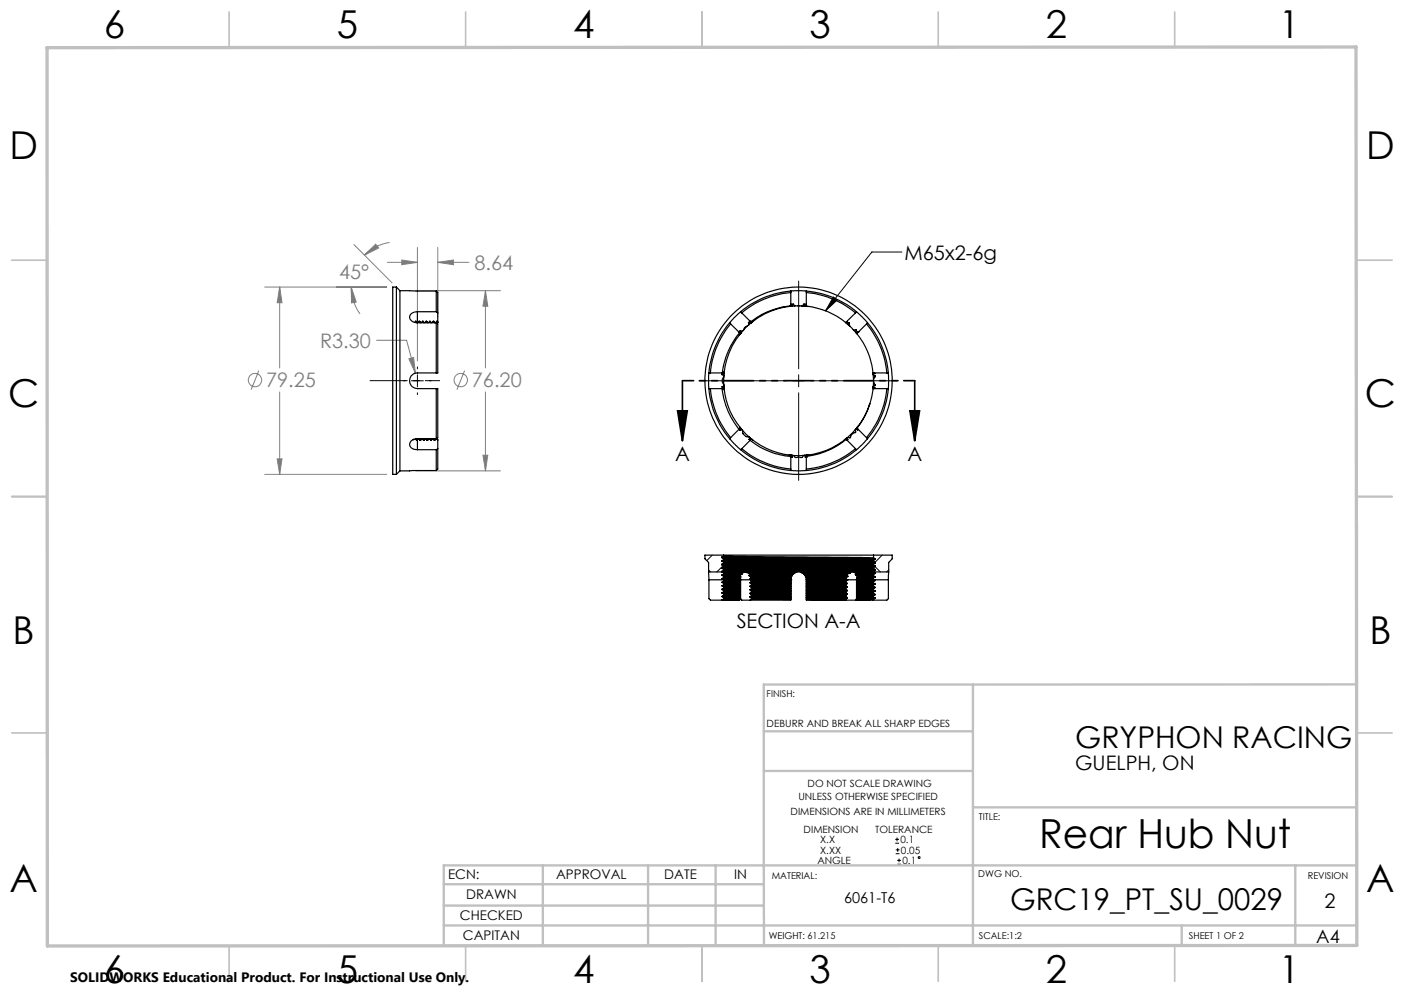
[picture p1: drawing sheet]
<svg xmlns="http://www.w3.org/2000/svg" width="297mm" height="210mm" viewBox="0 0 297 210" stroke-linecap="round" stroke-linejoin="round" font-family="sans-serif">
<g fill="none" stroke="#808080" stroke-width=".21">
<path d="M74.9 51.7l8 8.1M77.1 54l2.4-2.4 .6 .8zM82 55.5h6.3M82.4 51.3a9.7 9.7 0 0 0-5.3 2.7M85 55l3.3 .5-3.3 .5zM88.3 52.3v24M92.6 52.3v14.9M92.6 55.5h6.6M92.6 55.5l3.3-.5v1zM54.8 78.4l-1.7 4M56 60.7h25.8M59.2 60.7v17.1"/>
<path d="M59.2 60.7l.5 3.3h-1.1zM74.3 60.7l1.1 3.2-1 .2zM74.3 60.7a9.9 9.9 0 0 0 1.9 5.7M79.7 72h6.3l1.9 6.9M86.5 75.9l1-.3 .4 3.3zM87.9 61.5h18M98.3 78.4l-1.6 4M102.7 61.5v16.3M102.7 61.5l.5 3.3h-1zM58.6 97h1.1l-.5 3.3zM59.2 82.9v17.4M87.9 99.6h18"/>
<path d="M102.2 96.3h1l-.5 3.3zM102.7 82.9v16.7M56 100.3h25.8"/>
<circle cx="53.9" cy="80.4" r="1.42"/>
<circle cx="97.5" cy="80.4" r="1.42"/>
</g>
<g fill="none" stroke="#000" stroke-width=".21">
<path d="M168.9 59.4v18.6M190.8 53.3h-6.4l-9.8 12.4M88.3 77.6v.4M88.3 79.3v2.5M168.9 79.3v2.5M176.3 62.8l.8 .7-2.5 2.2zM85.4 80.5h.4M87 80.5h2.6M88.3 83.1v.4M90.8 80.5h.4M147.8 80.5h18.6M167.7 80.5h2.5"/>
<path d="M168.9 83.1v18.5M171.5 80.5h18.5M189.4 178.3h.8M189.4 177.5h.8M189.5 179.7h.8M189.8 177.1v.8M189.9 179.3v.9M189.5 180.5h.8M189.8 182.8h.8M189.8 182h.8M190.2 181.6v.7"/>
<circle cx="194.4" cy="181.3" r=".19"/>
</g>
<path d="M143.3 86.9h2.1l-1 6.3zM144.4 80.5v12.7M192.5 86.9h2l-1 6.3zM193.5 80.5v12.7" fill="none" stroke="#000" stroke-width=".35"/>
<path d="M78.3 80.5h14.7" fill="none" stroke="#000" stroke-width=".21" stroke-dasharray="15.2 1.3 1.3 1.3" stroke-dashoffset="7.4"/>
<path d="M193.5 80.5h-49.1" fill="none" stroke="#000" stroke-width=".35" stroke-dasharray="6.3 1.3 1.3 1.3 1.3 1.3" stroke-dashoffset="4"/>
<g fill="none" stroke="#c0c0c0" stroke-width=".35">
<path d="M48.5 2.5v7.5M98.5 2.5v7.5M148.5 2.5v7.5M198.5 2.5v7.5M248.5 2.5v7.5M2.5 55h7.5M287 55h7.5M2.5 105h7.5M287 105h7.5M2.5 155h7.5M287 155h7.5M48.5 200v7.5"/>
<path d="M98.5 200v7.5M148.5 200v7.5M198.5 200v7.5M248.5 200v7.5"/>
</g>
<g fill="none" stroke="#c0c0c0" stroke-width=".5">
<path d="M161.6 154.6h44.2M205.8 144.8v55.2M287 144.7l-125.4 .1v55.2M161.6 163h44.2M205.8 170.7h81.2M93.9 195.7h193.1M93.9 191.5h67.7M93.9 187h67.7M114.8 183v17M137.1 183v17M151.4 183v17M250 195.8v4.2"/>
<path d="M274 183v16.9M287 183h-193.1v17"/>
</g>
<path d="M9.9 10.1l276.9-.2 .2 190-277 .2z" fill="none" stroke="#c0c0c0" stroke-width=".7"/>
<g fill="#000">
<path d="M176.3 62.8l.8 .7-2.5 2.2z"/>
<path d="M192.5 86.9h2l-1 6.3zM143.3 86.9h2.1l-1 6.3z"/>
</g>
<path d="M102.7 61.5l.5 3.3h-1zM102.2 96.3h1l-.5 3.3zM59.2 60.7l.5 3.3h-1.1zM58.6 97h1.1l-.5 3.3zM77.1 54l2.4-2.4 .6 .8zM74.3 60.7l1.1 3.2-1 .2zM86.5 75.9l1.4 3-.4-3.3zM85 55l3.3 .5-3.3 .5zM92.6 55.5l3.3-.5v1z" fill="#808080"/>
<g fill="none" stroke="#000" stroke-width=".25">
<path d="M83.9 60.7v39.6M83.9 60.7h-.8v39.6h.8M83.9 60.7l.7 .8M84.6 61.5v38.1M84.6 61.5l7.7 .1M87.7 68.2l.3-.3 .2 .3M87.9 68l.2 .2M88.1 68.2h.1M88.1 68v.2M88.3 65.9a1.3 1.3 0 0 0-1.6 1.5l.5 .5 .5 .3 4.6 .1M88.3 65.9h4M88.3 65.9v2.3"/>
<path d="M88.6 68l.2 .2M88.7 67.9l.3 .3M88.7 67.9l-.5 .3M88.8 68v.2M89.4 68l.2 .2M89.4 67.9l.3 .3M89.4 67.9l-.2 .3h-.4M89.6 68v.2M90.1 68l.2 .2M90.1 67.9l.4 .3M90.1 67.9l-.2 .3h-.3M90.3 68.2h.4l.2-.3 .3 .3"/>
<path d="M90.3 68v.2M90.9 68l.2 .2M91.1 68.2h.3l.3-.3 .3 .3M91.1 68v.2M91.6 68l.2 .2M91.8 68v.2M92.3 61.6v4.3M92.3 68.3v10.6M92.3 68.3l.3 .2v10.4h-4.3a1.66 1.66 0 0 0-1.7 1.6 1.66 1.66 0 0 0 1.7 1.7h4.3v10.4l-.3 .2M92.3 61.6l.3 .3v4.3M92.3 65.9l.3 .3M92.4 68l.2 .2"/>
<path d="M92.6 68v.2M92.6 68.1l-.2-.2-.2 .3h-.4M92.6 66.2v2M150 78.9v3.3M150 78.9h2.8M153.1 78.9h-.3h.4M153.1 79.5v.1a1.15 1.15 0 0 0 0 1.7M153.1 79.8v1.5M153.1 79l-.4 .2 .4 .3M153.1 79.4v.1M153.2 78.9l-.1 .1M153.2 79l-.1 .5"/>
<path d="M153.2 78.6v.3M153.2 78.4v.6M154.3 68.3a19.1 19.1 0 0 0-4.3 10.6M154.3 68.3l.3 .2M154.6 68.5a18.7 18.7 0 0 0-4.3 10.4M154.6 68.5l1.9 1.9M156.4 70.2l.3 .2M156.4 70.2h.1M156.4 70.2l.2 .3M156.5 70.4a16.3 16.3 0 0 0-3.7 8.5M156.5 70.4l.1 .1M156.6 70.5a17.3 17.3 0 0 0-3.5 8.4h-.3"/>
<path d="M156.7 65.9l-2.4 2.4M156.7 65.9l2.1 2.2M156.7 70.4h.1M156.7 70.4l-.3 .4 .3-.4M157.1 70l-.5-.1 .1 .5M157.1 70l-.3 .4M157.3 69.7l-.2 .3M158.1 69l-.8 .7M158.4 68.7l-.8 .5-.3 .5M158.5 68.6l-.1 .1M158.6 67.9l.4 .3M158.6 67.9h.1"/>
<path d="M158.6 67.9l.3 .4M158.8 68.4l-.5-.2 .1 .5M158.8 68.4l-.4 .3M158.8 68.1l.2 .1M158.9 68.3l-.1 .1M159.1 68.1l-.3 .2M159.2 68l-.3 .3M167.3 61.9a18.8 18.8 0 0 0-10.4 4.3M167.3 64.7a16 16 0 0 0-8.5 3.4M167.3 61.6a19.1 19.1 0 0 0-10.6 4.3M167.3 64.8a15.7 15.7 0 0 0-8.3 3.4M167.3 64.8v-.5l.1 .5"/>
<path d="M167.3 61.6h3.3M167.3 61.6v3.2M167.4 64.8h-.4M167.5 64.8h-.5M168.1 64.7h1.6M168.1 64.7l-.4-.4-.3 .5M168.1 64.7l-.6 .1M169.5 64.7h.5M169.7 64.7l.4-.4 .3 .5M169.7 64.7l1 .1M170.4 64.8h.6M170.6 64.7a15.7 15.7 0 0 1 8.3 3.5"/>
<path d="M170.6 61.9a19 19 0 0 1 10.4 4.3M170.6 61.6a19.1 19.1 0 0 1 10.6 4.3M170.6 61.6v3.2l-.1-.5-.1 .5M178.9 68.2h.1M178.9 68.2l.2 .1M178.9 68.2l.2 .2M179.1 68.3v.1M179.1 68.4l.5-.1 .1 .6M179.1 68.4l.6 .5M179.2 68h.1M179.2 68l-.3 .2M179.3 68l-.2 .3"/>
<path d="M179.4 68.6l.4 .4M179.7 68.9l.8 .8M180.5 69.7h.6M180.5 69.7l.5 .6M181 66.2l-2.1 2M181 70.3l.1 .1M181 70.3l.2 .2M181.1 69.7l.1 .1M181.1 70.4l.1 .1M181.2 69.8l-.2 .5M181.2 65.9l2.3 2.4M181.2 65.9l-.2 .3"/>
<path d="M181.2 70.5h.1M181.3 70.5a15.8 15.8 0 0 1 3.4 8.4M181.5 70.2l-.3 .3M181.5 70.2h.1M181.5 70.2l-.4 .2M183.3 68.5a19.1 19.1 0 0 1 4.3 10.4M183.3 68.5l-2 2M183.5 68.3a19.5 19.5 0 0 1 4.4 10.6M183.5 68.3l-.2 .2M184.7 78.9h.2M184.7 78.9l.4 .1M184.7 78.9v.3"/>
<path d="M184.7 78.9h3.2M184.7 78.9h.1M184.7 78.9v.2M184.7 79.3l.4 .2M184.7 79.1v.2M184.7 79.3l.1 1M185.1 79l-.4 .1M185.1 79h.1M185.1 79.5l.1 .1M185.2 79.6l-.4 .7M187.9 78.9v3.3M84.6 99.6l-.7 .7"/>
<path d="M87.4 92.9l.1 .1M87.5 92.9h.1M87.5 92.9v.1M87.9 92.8l.2 .3 .2-.1M88.1 93v-.2l.1 .3M88.3 95.1h4M88.3 93v2.1M88.6 92.8l.3 .3 .3-.3h.3M88.8 92.8h-.4l-.1 .2M88.8 92.8l.2 .3M88.8 92.8v.2M89.4 92.8l.2 .3 .4-.3h.3"/>
<path d="M89.5 92.8l.2 .3M89.5 92.8v.2M90.1 92.8l.2 .3 .4-.3h.4M90.3 92.8l.2 .3M90.3 92.8v.2M90.9 92.8l.2 .3 .3-.3h.4M91.1 92.8l.1 .3M91.1 92.8v.2M91.6 92.8l.3 .3 .3-.3h.3M91.8 92.8l.2 .3M91.8 92.8v.2M92.3 82.2v10.6"/>
<path d="M92.3 92.8h-4a1.34 1.34 0 0 0-1.6 1.6l.7 .6 .9 .1M92.3 95.1v4.4M92.3 99.5l-7.7 .1M92.4 92.8l.2 .3M92.5 92.8l.1 2.1M92.5 92.8v.2M92.6 94.9v4.3l-.3 .3M92.6 94.9l-.3 .2M150 82.2a18.8 18.8 0 0 0 4.3 10.6M150 82.2h2.8M150.3 82.2a18.7 18.7 0 0 0 4.3 10.4M152.8 82.2a16.7 16.7 0 0 0 3.5 8.6"/>
<path d="M152.8 82.2h.3a17.4 17.4 0 0 0 3.5 8.3l-.3 .3M152.8 82.2h.1M152.8 82.2h.3M153.1 81.6l-.4 .2 .4 .2M153.1 81.3v.3M153.1 81.6l.1 .4M153.1 82l.1 .1M153.1 81.4v.4M153.2 82.1l-.4 .1M153.2 82.1v.3M153.2 82v.5M154.3 92.8l2.4 2.3"/>
<path d="M156.3 90.8l-2 2M156.4 90.8h.1M156.5 90.3l.2 .2M156.6 90.5h.1M156.7 95.1a18.8 18.8 0 0 0 10.6 4.4M156.7 90.5l-.3 .3M156.7 90.5v.1M156.7 90.6l-.2 .4 .5-.1M156.7 90.6l.3 .3M156.9 94.9a19.1 19.1 0 0 0 10.4 4.3M156.9 94.9l-.2 .2M157 90.9l.1 .1a1.27 1.27 0 0 0 1.3 1.4l.2 .1"/>
<path d="M157.1 91.1l1.3 1.2M158.5 92.4l.2 .2M158.6 92.5l-.2 .4 .5-.1M158.6 92.5l.6 .6M158.6 93.1h.1M158.7 93.1l.2-.2a18.7 18.7 0 0 0 8.4 3.5v.1M158.7 93.1a15.9 15.9 0 0 0 8.6 3.4M158.7 93.1l-1.8 1.8M158.9 92.8l-.3 .3M158.9 92.8l.3 .2M166.9 96.2l.5 .1M167.1 96.3h.3"/>
<path d="M167.2 96.3h.1M167.3 96.7h.1M167.3 99.5h3.3M167.3 96.5v3M167.3 96.3v.4M167.3 96.3h.4M167.4 96.3l.1 .4 .2-.4M167.4 96.3h.4M167.7 96.3h.2M170 96.3h-2.1M170.1 96.3h.3M170.2 96.3l-.6 .5h-1.4l-.3-.5"/>
<path d="M170.2 96.3l.2 .4 .2-.4v.4M170.5 96.3h-.3M170.6 96.3v.2M170.6 96.7h.1M170.6 96.5v3M171 96.2l-.4 .1M178.9 92.8l-.5 .4M178.9 92.8l.3 .3M179 92.9h-.1a16.2 16.2 0 0 1-8.3 3.4M179 92.9a16.3 16.3 0 0 1-8.4 3.6M179 92.9l2.2 2.2M179.2 92.6l.1 .4-.4-.2"/>
<path d="M179.2 92.6l-.4 .3M179.2 92.6l-.3 .2M180.9 90.9l-1.6 1.6M180.9 90.9l.1 .5a1.66 1.66 0 0 0-1.2 1.2h-.6M181 94.9a19.4 19.4 0 0 1-10.4 4.3M181 90.7l-.1 .2M181.2 90.6l-.2 .2M181.2 95.1a18.8 18.8 0 0 1-10.6 4.4M181.2 90.5l-.2 .2M181.2 90.5l.2 .4-.4-.2M181.2 90.5l.3 .3M181.2 90.5h.1"/>
<path d="M181.3 90.5h.1M181.3 90.5l2.2 2.3M181.5 90.2l-.3 .3M183.5 92.8l-2.3 2.3M184 85.4a15.3 15.3 0 0 1-2.7 5.1M184 85.4a14.9 14.9 0 0 1-2.7 5.1M184 85.4h.1M184.7 82.2h.3M184.7 82.2h.1M184.7 81.8v.1l.4 .2-.4 .1M184.7 81.9v.3M184.8 80.7l.4 .7-.5 .4"/>
<path d="M184.8 80.7l-.1 1.1M184.8 80.3v.4M187.6 82.2a19.1 19.1 0 0 1-4.3 10.4M187.9 82.2h-3.2l-.7 3.2M187.9 82.2a19.3 19.3 0 0 1-4.4 10.6M152.7 117.8l32.5 .4M152.7 119.3v.1M152.7 119.4l.4 .3M152.7 117.8v.1M152.7 117.9l.4 .3M152.7 118.6v.1M152.7 118.7l.4 .2"/>
<path d="M152.7 117.9l32.5 .4M152.7 118.6l32.5 .3M152.7 118.7l32.5 .4M152.7 119.3l32.5 .4M152.7 119.4l32.5 .4M153.1 119.8l31.7 .4M153.1 119.7l31.7 .3M153.1 119.1l31.7 .4M153.1 118.9l31.7 .4M153.1 118.3l31.7 .4M153.1 118.2l31.7 .3M153.1 117.6l31.7 .4"/>
<path d="M153.1 117.4h31.7M153.1 117.6l-.4 .2M153.1 119.1l-.4 .2M153.1 119.8l-.4 .3M153.1 118.3l-.4 .3M153.1 117.4h-4v.8l.8 .7v2.1M153.1 117.4v.2M153.1 118.2v.1M153.1 118.9v.2M153.1 119.7v.1M184.8 118l.4 .2M184.8 118.7l.4 .2"/>
<path d="M184.8 119.5l.4 .3M184.8 117.4v.6M184.8 118.5v.2M184.8 119.3v.2M184.8 117.4h3.9v.8l-.7 .7v2.1M185.2 118.3l-.4 .2M185.2 118.2v.1M185.2 119.8l-.4 .2M185.2 119.1l-.4 .2M185.2 118.9v.2M149.9 121l.1 1.6M149.9 121h2.9"/>
<path d="M150 122.6v4l.3 .3h2.5M150 122.6h3.1M152.7 120.8l15.8 .2M152.7 120.1v.1M152.7 120.2l.4 .2M152.7 120.8v.1M152.7 120.1l32.5 .4M152.7 120.2l32.5 .3M152.7 120.9l4.5 .1M152.7 120.9l.1 .1M152.7 121.6l.1 .1M152.7 121.6l3.8 .1"/>
<path d="M152.8 121.7l.3 .2M152.8 122.3v.1M152.8 122.4l.3 .2M152.8 121l.3 .2M152.8 121.7l3.7 .1M152.8 122.3l3.6 .1M152.8 122.4l3.6 .1M152.8 123.9h3.5M152.8 123.9l.4 .3M152.8 123.9l3.5 .1M152.8 125.3l3.5 .1M152.8 125.4l.4 .3"/>
<path d="M152.8 125.4l3.5 .1M152.8 123.1l3.5 .1M152.8 123.2l.4 .2M152.8 123.2l3.5 .1M152.8 124.6l3.5 .1M152.8 124.7l.4 .2M152.8 124.7l3.5 .1M152.8 126.1l3.5 .1M152.8 126.2l.4 .2M152.8 126.2l3.5 .1M152.8 126.9h3.5M152.8 123.1v.1"/>
<path d="M152.8 123.9h.1M152.8 124.6v.1M152.8 125.3v.1M152.8 126.1v.1M152.8 126.9h.1M153.1 120.6l31.7 .4M153.1 120.6l-.4 .2M153.1 120.4l31.7 .4M153.1 122.6l.1 .1M153.1 120.4v.2M153.1 121.3l-.4 .3M153.1 121.2h4"/>
<path d="M153.1 121.3l3.9 .1M153.1 121.2v.1M153.1 121.9l3.6 .1M153.1 121.9l.1 .2M153.2 122.1l-.4 .2M153.2 122.1l3.5 .1M153.2 123.6l3.4 .1-.3 .2M153.2 123.6l-.4 .3M153.2 125.1l3.4 .1-.3 .2M153.2 125.1l-.4 .2M153.2 122.9h3.4l-.3 .3M153.2 122.9l-.4 .2"/>
<path d="M153.2 124.3l3.4 .1-.3 .3M153.2 124.3l-.4 .3M153.2 125.9h3.4l-.3 .3M153.2 125.9l-.4 .2M153.2 126.6l-.4 .3M153.2 126.6l3.4 .1M153.2 122.7v.2M153.2 123.4v.2M153.2 124.2v.1M153.2 124.9v.2M153.2 125.7v.2M153.2 126.4v.2"/>
<path d="M156.3 124l.3 .2h-3.4M156.3 125.5l.3 .3-3.4-.1M156.3 123.3l.3 .2-3.4-.1M156.3 124.8l.3 .2-3.4-.1M156.3 126.3l.3 .2-3.4-.1M156.3 123.9v.1M156.3 125.4v.1M156.3 123.2v.1M156.3 124.7v.1M156.3 126.2v.1M156.3 126.9h.1M156.4 122.5l.2 .3-3.4-.1"/>
<path d="M156.4 122.4v.1M156.5 121.8l.2 .2M156.5 121.7v.1M156.6 122.2l.1 .4M156.6 126.7l-.3 .2M156.7 122.2l-.3 .2M156.7 122.6l-.1 4.1M156.7 122.6h2.1M156.7 126.6l.2 .3h1.8M156.7 122v.2M157 121.4l-.5 .3M157.1 121.2l-.1 .2"/>
<path d="M157.2 121h.6M157.2 121l-.1 .2M157.8 121l10.4 .1M157.8 121l.6 .3M158.4 121.7l.1 .1M158.4 121.3h9.5M158.4 121.7l9.1 .1M158.4 121.3l.2 .2M158.5 121.8l.4 .2M158.5 121.8h9M158.6 121.5l-.2 .2M158.6 121.5h9.1"/>
<path d="M158.6 122.4l.1 .1M158.6 122.4l8.7 .1M158.7 122.5l.1 .1M158.7 122.5l8.6 .1M158.7 123.2l8.6 .1M158.7 123.3l.3 .2M158.7 123.3l8.6 .1M158.7 123.9l8.6 .1M158.7 124l.3 .3M158.7 124l8.6 .1M158.7 124.8l.3 .2M158.7 124.8h8.6"/>
<path d="M158.7 124.7l8.6 .1M158.7 125.4l8.6 .1M158.7 125.5l.3 .3M158.7 125.5l8.6 .1M158.7 126.2l8.6 .1M158.7 126.3l.3 .2M158.7 126.3l8.6 .1M158.7 123.2v.1M158.7 123.9v.1M158.7 124.7v.1M158.7 125.4v.1M158.7 126.2v.1"/>
<path d="M158.8 122.6l.2 .2M158.9 122l8.5 .1M158.9 122v.2M158.9 122.2l-.3 .2M158.9 122.2l8.4 .1M159 122.8h8.3M159 123l-.3 .2M159 123h8.3M159 123.5l8.3 .1M159 123.7l-.3 .2M159 123.7l8.3 .1M159 124.3h8.3"/>
<path d="M159 125l8.3 .1M159 124.5l-.3 .2M159 124.5h8.3M159 125.2l-.3 .2M159 125.2l8.3 .1M159 125.8h8.3M159 126l-.3 .2M159 126h8.3M159 126.5l8.3 .1M159 126.7l-.3 .2M159 126.7l8.3 .1M159 122.8v.2"/>
<path d="M159 123.5v.2M159 124.3v.2M159 125v.2M159 125.8v.2M159 126.5v.2M167.3 122.6h.1M167.3 122.6v.2M167.3 123v.3M167.3 123.4v.2M167.3 123.8v.2M167.3 124.1v.2M167.3 124.8v.3"/>
<path d="M167.3 124.5v.3M167.3 125.3v.2M167.3 125.6v.2M167.3 126v.3M167.3 126.4v.2M167.3 126.8v.1h-8.6M167.3 122.5v.1M167.3 123.3v.1M167.3 124v.1M167.3 124.8h.1M167.3 125.5v.1M167.3 126.3v.1"/>
<path d="M167.3 122.8v.2M167.3 123.6v.2M167.3 124.3v.2M167.3 125.1v.2M167.3 125.8v.2M167.3 126.6v.2M167.3 122.3v.2M167.4 122.1l-.1 .2M167.5 121.8l-.1 .3M167.5 121.8h.1M167.7 121.5l-.2 .3M167.9 121.3l-.2 .2"/>
<path d="M168.2 121.1l-.3 .2M168.5 121h.9M168.5 121l-.3 .1M169.4 121l10.5 .1M169.4 121l.2 .1M169.6 121.1l10.2 .1M169.6 121.1l.4 .2M170 121.3l9.3 .1M170 121.3l.2 .3M170.2 121.6h9M170.2 121.6l.2 .2M170.4 121.8h9"/>
<path d="M170.4 121.8v.1M170.4 121.9h8.9M170.4 121.9l.1 .2M170.5 122.1l8.5 .1M170.5 122.1l.1 .2M170.6 122.3l8.3 .1M170.6 122.5l8.6 .1M170.6 122.3v.2M170.6 122.9h8.3M170.6 122.6v.3M170.6 122.6l8.6 .1M170.6 124l8.6 .1"/>
<path d="M170.6 123.8v.2M170.6 123.8l8.3 .1M170.6 124.3l8.3 .1M170.6 124.1v.2M170.6 124.1l8.6 .1M170.6 125.5l8.6 .1M170.6 125.3v.2M170.6 125.3l8.3 .1M170.6 125.9h8.3M170.6 125.6v.3M170.6 125.6l8.6 .1M170.6 123.3l8.6 .1"/>
<path d="M170.6 123v.3M170.6 123l8.3 .1M170.6 123.6l8.3 .1M170.6 123.4v.2M170.6 123.4h8.6M170.6 124.8h8.6M170.6 124.6v.2M170.6 124.6h8.3M170.6 125.1l8.3 .1M170.6 124.9v.2M170.6 124.9h8.6M170.6 126.3l8.6 .1"/>
<path d="M170.6 126v.3M170.6 126l8.3 .1M170.6 126.6l8.3 .1M170.6 126.4v.2M170.6 126.4l8.6 .1M170.6 126.8v.1h8.4M170.6 126.8l8.3 .1M170.6 122.6h.1M170.6 122.5v.1M170.6 124v.1M170.6 125.5v.1M170.6 123.3v.1"/>
<path d="M170.6 124.8v.1M170.6 126.3v.1M170.6 122.9v.1M170.6 123.6v.2M170.6 124.3v.3M170.6 125.1v.2M170.6 125.9v.1M170.6 126.6v.2M178.9 123.9l.3 .2M178.9 125.4l.3 .2M178.9 123.1l.3 .3M178.9 124.6l.3 .2"/>
<path d="M178.9 126.1l.3 .3M178.9 126.9h.1M178.9 122.9v.2M178.9 123.7v.2M178.9 124.4v.2M178.9 125.2v.2M178.9 125.9v.2M178.9 126.7v.2M178.9 122.4l.3 .2M179 122.2l-.1 .2M179.2 121.6l.2 .2M179.2 122.6h.1"/>
<path d="M179.2 122.7l-.3 .2M179.2 124.2l-.3 .2M179.2 125.7l-.3 .2M179.2 123.4l-.3 .3M179.2 124.9l-.3 .3M179.2 126.5l-.3 .2M179.2 126.4v.1M179.2 125.6v.1M179.2 124.8v.1M179.2 124.1v.1M179.2 123.4h.1M179.2 122.6v.1"/>
<path d="M179.2 122.6h2M179.3 121.4l-.1 .2M179.3 121.9l-.3 .3M179.4 121.8l-.1 .1M179.8 121.2l-.5 .2M179.9 121.1l.5-.1 .5 .1M179.9 121.1l-.1 .1M180.9 121.1l4.3 .1M180.9 121.1l.1 .1M180.9 121.5h3.8M180.9 121.5l.1 .1M181 121.2l4.1 .1"/>
<path d="M181 121.2l-.1 .3M181 121.6l3.7 .1M181 121.6l.4 .3M181.2 122.6v4l-.2 .3h-2M181.2 122.3v.3M181.2 122.2l3.5 .1M181.2 122.4l3.5 .1M181.2 122.4l.3 .2M181.2 122.2v.2M181.3 123h3.4M181.3 123.9l.2 .2M181.3 123.9l3.4 .1"/>
<path d="M181.3 124.5h3.4M181.3 123.1l.2 .3M181.3 123.1l3.4 .1M181.3 123.7l3.4 .1M181.3 124.6l.2 .3M181.3 124.6l3.4 .1M181.3 125.2l3.4 .1M181.3 125.4l.2 .2M181.3 125.4l3.4 .1M181.3 126h3.4M181.3 126.1l.2 .3M181.3 126.1l3.4 .1"/>
<path d="M181.3 126.7l3.4 .1M181.3 126.9h2.7M181.3 123v.1M181.3 123.7v.2M181.3 124.5v.1M181.3 125.2v.2M181.3 126v.1M181.3 126.7v.2M181.3 121.8l-.1 .4M181.4 121.9h3.7M181.4 122l3.7 .1M181.4 121.9v.1"/>
<path d="M181.4 122l-.2 .2M181.5 122.6l3.6 .1M181.5 122.7l-.2 .3M181.5 122.7l3.6 .1M181.5 124.1l3.6 .1M181.5 124.2l-.2 .3M181.5 124.2l3.6 .1M181.5 123.4h3.6M181.5 123.5l-.2 .2M181.5 123.5h3.6M181.5 124.9h3.6M181.5 125l-.2 .2"/>
<path d="M181.5 125l3.6 .1M181.5 125.6l3.6 .1M181.5 125.7l-.2 .3M181.5 125.7l3.6 .1M181.5 126.4l3.6 .1M181.5 126.5l-.2 .2M181.5 126.5h3.6M181.5 122.6v.1M181.5 124.1v.1M181.5 123.4v.1M181.5 124.9v.1M181.5 125.6v.1"/>
<path d="M181.5 126.4v.1M184 126.9h.1M184 126.9h.7M184.7 122.5l.3 .1M184.7 124l.4 .2M184.7 123.2l.4 .2M184.7 124.7l.4 .2M184.7 125.5l.4 .2M184.7 126.2l.4 .3M184.7 122.3v.2M184.7 123v.2M184.7 123.8v.2"/>
<path d="M184.7 124.5v.2M184.7 125.3v.2M184.7 126v.2M184.7 126.8v.1M184.7 121.7l.4 .2M184.7 121.5v.2M184.8 121l.4 .2M184.8 121h.1M184.8 120.2l.4 .3M184.8 120v.2M184.8 120.8v.2M184.8 121h3.2"/>
<path d="M185 122.6l.1 .1M185 122.6h2.9M185.1 122.1l-.4 .2M185.1 121.9v.2M185.1 122.8l-.4 .2M185.1 124.3l-.4 .2M185.1 123.5l-.4 .3M185.1 125.1l-.4 .2M185.1 125.8l-.4 .2M185.1 126.5l-.4 .3M185.1 126.5h.1M185.1 125.7v.1"/>
<path d="M185.1 124.9v.2M185.1 124.2v.1M185.1 123.4v.1M185.1 122.7v.1M185.1 121.3l-.4 .2M185.2 121.2l-.1 .1M185.2 120.5l-.4 .3M185.2 120.5h.1M187.9 122.6v4l-.3 .3h-2.9M188 121l-.1 1.6"/>
<circle cx="168.9" cy="80.5" r="19.8"/>
</g>
<path d="M150.7 117.4l-1.2 1.2M153 119.6l-1.4 1.4M185.1 119.8l1.1 1.2M186.6 117.4l-1.5 1.5M149.9 120.5l.4 .5M188 120.5l-.5 .5" fill="none" stroke="#000" stroke-width=".21"/>
<text font-size="8.5" x="219.8" y="179.3">Rear Hub Nut</text>
<g font-size="8.1">
<text x="22" y="8">6</text>
<text x="71.2" y="8">5</text>
<text x="121.2" y="8">4</text>
<text x="171.3" y="8">3</text>
<text x="221.3" y="8">2</text>
<text x="270.5" y="8">1</text>
<text x="2" y="33.6">D</text>
<text x="289" y="33.6">D</text>
<text x="1.7" y="86.1">C</text>
<text x="288.7" y="86.1">C</text>
<text x="2.7" y="136.1">B</text>
<text x="289.7" y="136.1">B</text>
<text x="2" y="188.6">A</text>
<text x="289" y="188.6">A</text>
<text x="22" y="208">6</text>
<text x="71.2" y="208">5</text>
<text x="121.2" y="208">4</text>
<text x="171.3" y="208">3</text>
<text x="221.3" y="208">2</text>
<text x="270.5" y="208">1</text>
</g>
<g font-size="6.3">
<text x="227.4" y="158.2">GRYPHON RACING</text>
<text x="213.7" y="192.5">GRC19_PT_SU_0029</text>
</g>
<g font-size="4.2" fill="#808080">
<text x="71.7" y="59">45°</text>
<text x="100.4" y="57.1">8.64</text>
<text x="67.7" y="73.5">R3.30</text>
<text x="56.3" y="81.9">79.25</text>
<text x="99.8" y="81.9">76.20</text>
</g>
<g font-size="4.2">
<text x="191.3" y="54.9">M65x2-6g</text>
<text x="142.8" y="97.5">A</text>
<text x="192" y="97.5">A</text>
<text x="155.8" y="132.8">SECTION A-A</text>
<text x="227.4" y="162.8">GUELPH, ON</text>
<text x="280.2" y="192.1">2</text>
</g>
<text font-size="3.9" x="278.4" y="199.3">A4</text>
<text font-size="3.2" x="178.6" y="190.9">6061-T6</text>
<text font-size="2.9" x="14.9" y="207.6">SOLIDWORKS Educational Product. For Instructional Use Only.</text>
<g font-size="2.8">
<text x="94.8" y="185.9">ECN:</text>
<text x="117.6" y="185.9">APPROVAL</text>
<text x="140.5" y="185.9">DATE</text>
<text x="155.3" y="185.9">IN</text>
<text x="98.6" y="190.2">DRAWN</text>
<text x="97.3" y="194.5">CHECKED</text>
<text x="97.9" y="198.9">CAPITAN</text>
</g>
<g font-size="2.1">
<text x="162.2" y="153.7">DEBURR AND BREAK ALL SHARP EDGES</text>
<text x="170.8" y="166.4">DO NOT SCALE DRAWING</text>
<text x="167.2" y="172.4">DIMENSIONS ARE IN MILLIMETERS</text>
<text x="168.9" y="169.2">UNLESS OTHERWISE SPECIFIED</text>
<text x="170" y="176.1">DIMENSION</text>
<text x="173.5" y="178.3">X.X</text>
<text x="185.2" y="176.1">TOLERANCE</text>
<text x="190.5" y="178.3">0.1</text>
<text x="172.9" y="182.7">ANGLE</text>
<text x="173.5" y="180.5">X.XX</text>
<text x="190.6" y="180.5">0.05</text>
<text x="190.9" y="182.7">0.1</text>
</g>
<g font-size="2">
<text x="162.2" y="147.5">FINISH:</text>
<text x="207.1" y="173.3">TITLE:</text>
<text x="163.3" y="185.9">MATERIAL:</text>
<text x="207" y="185.5">DWG NO.</text>
<text x="276.7" y="185.9">REVISION</text>
<text x="162.6" y="198.5">WEIGHT: 61.215</text>
<text x="207.1" y="198.6">SCALE:1:2</text>
<text x="251.5" y="198.6">SHEET 1 OF 2</text>
</g>
</svg>
